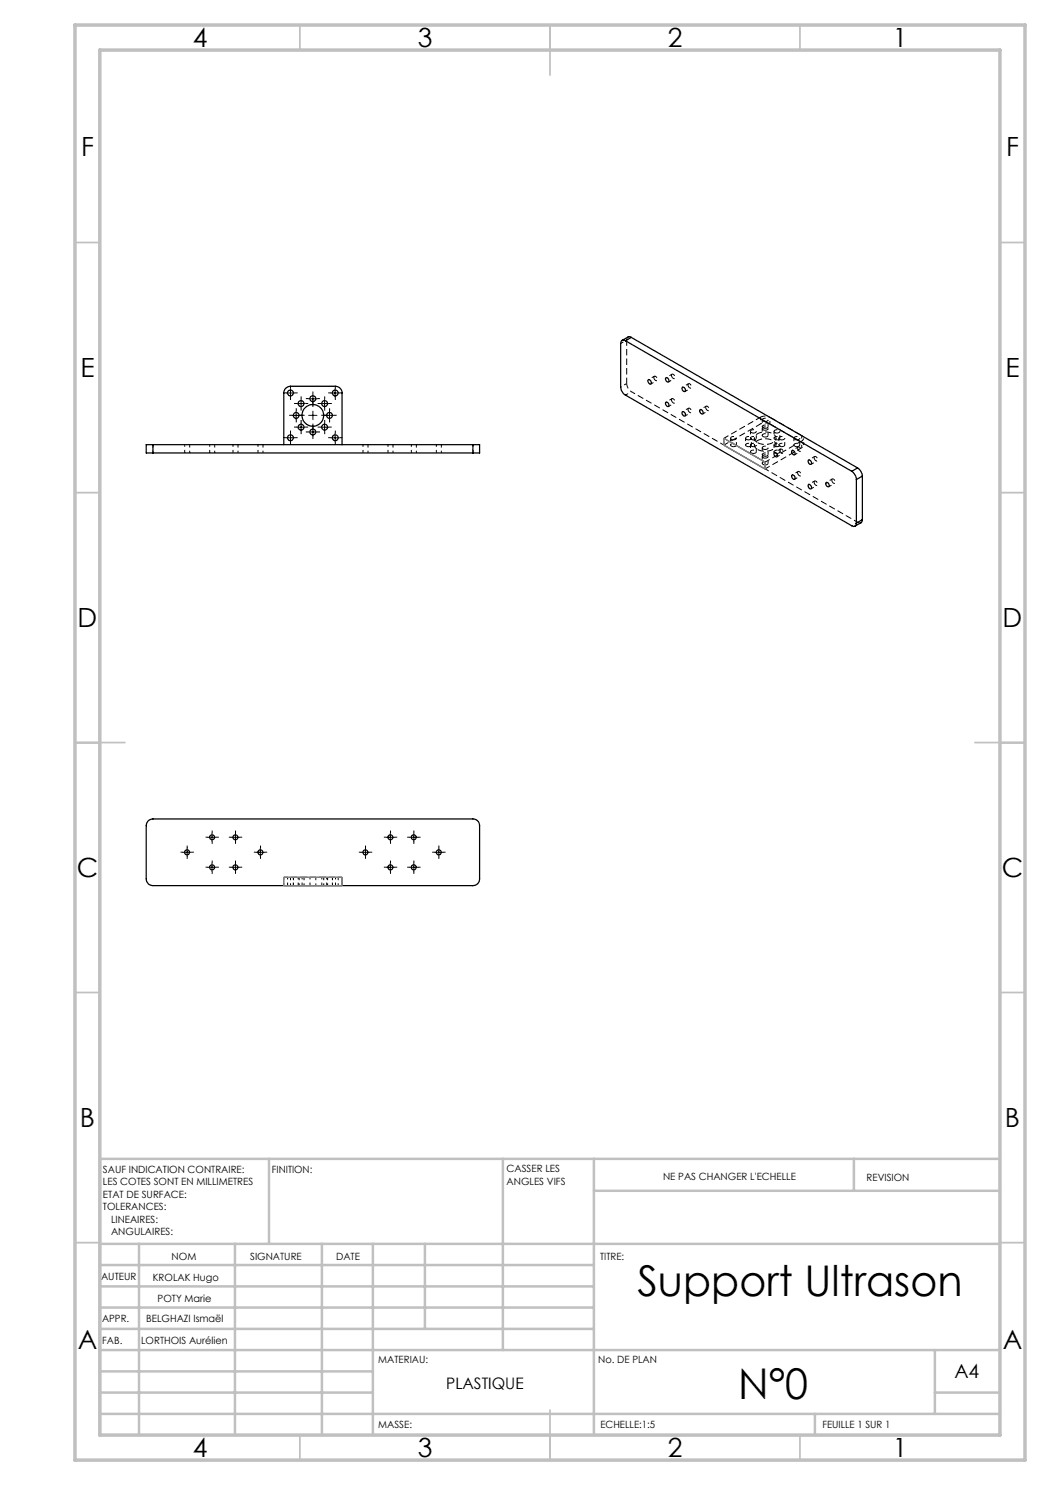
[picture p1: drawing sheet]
<svg xmlns="http://www.w3.org/2000/svg" width="210mm" height="297mm" viewBox="0 0 210 297" stroke-linecap="round" stroke-linejoin="round" font-family="sans-serif">
<g fill="none" stroke="#000" stroke-width=".2" stroke-dasharray="1.3 .6" stroke-dashoffset=".8" stroke-linecap="butt">
<path d="M30.6 90.6v-1.7M36.9 88.9v1.7M37.9 90.6v-1.7M41.9 88.9v1.7M42.9 90.6v-1.7M46.6 88.9v1.7M47.6 90.6v-1.7M51.6 88.9v1.7M52.6 90.6v-1.7M72.6 88.9v1.7M73.6 90.6v-1.7M77.6 88.9v1.7"/>
<path d="M78.6 90.6v-1.7M82.3 88.9v1.7M83.3 90.6v-1.7M87.3 88.9v1.7M88.3 90.6v-1.7M94.6 88.9v1.7M56.8 177.1v-1.7M57.5 175.4v1.7M58.1 177.1v-1.7M58.7 175.4v1.7M58.7 177.1v-1.7M59.6 175.4v1.7"/>
<path d="M59.8 177.1v-1.7M60.4 175.4v1.7M60.8 177.1v-1.7M62 175.4v1.7M63.2 177.1v-1.7M64.4 175.4v1.7M64.7 177.1v-1.7M65.3 175.4v1.7M65.5 177.1v-1.7M66.5 175.4v1.7M66.5 177.1v-1.7M67.1 175.4v1.7"/>
<path d="M67.6 177.1v-1.7M68.4 175.4v1.7"/>
</g>
<path d="M56.8 175.4h11.6" fill="none" stroke="#000" stroke-width=".2" stroke-dasharray="1.3 .6" stroke-dashoffset=".5" stroke-linecap="butt"/>
<g fill="none" stroke="#000" stroke-width=".25">
<path d="M125.1 68.2a.58 .58 0 0 0-.7-.1 .58 .58 0 0 0-.3 .6v8.7a2.11 2.11 0 0 0 1 1.6l45.3 26.2a.56 .56 0 0 0 .6 0 .56 .56 0 0 0 .3-.6M125.1 68.2l45.3 26.1M126.3 67.5l-.6-.2-1.3 .8M126.3 67.5l-1.2 .7M126.3 67.5l45.2 26.1M129.6 76.1a.45 .45 0 0 1 .6 .1 .45 .45 0 0 1-.2 .6l-.3-.2zM133.2 75.6a.47 .47 0 0 1 .5 .2 .47 .47 0 0 1-.1 .6 .63 .63 0 0 1-.4-.8zM136.5 77.5a.48 .48 0 0 1 .5 .2 .48 .48 0 0 1-.1 .6 .62 .62 0 0 1-.4-.8zM30.6 88.9h-1.4v1.7h1.4M30.6 88.9v1.7M30.6 90.6h64M30.6 88.9h64"/>
<path d="M56.8 88.9v-10.3a1.33 1.33 0 0 1 1.3-1.3h9a1.33 1.33 0 0 1 1.3 1.3v10.3M94.6 88.9h1.3v1.7h-1.3M94.6 88.9v1.7M133.2 80.5a.47 .47 0 0 1 .5 .2 .47 .47 0 0 1-.1 .6 .63 .63 0 0 1-.4-.8zM136.5 82.4a.48 .48 0 0 1 .5 .2 .48 .48 0 0 1-.1 .6 .62 .62 0 0 1-.4-.8zM140 81.9a.5 .5 0 0 1 .6 .3 .5 .5 0 0 1-.2 .6 .68 .68 0 0 1-.4-.9zM154.8 90.5a.5 .5 0 0 1 .6 .3 .5 .5 0 0 1-.1 .6 .66 .66 0 0 1-.5-.9zM158.3 95.1a.45 .45 0 0 1 .6 .2 .45 .45 0 0 1-.1 .6l-.3-.3zM158.3 90.2a.45 .45 0 0 1 .6 .2 .45 .45 0 0 1-.1 .6l-.3-.3zM161.7 96.9a.52 .52 0 0 1 .5 .3 .52 .52 0 0 1 0 .6 .61 .61 0 0 1-.5-.9zM161.7 92a.52 .52 0 0 1 .5 .3 .52 .52 0 0 1 0 .6 .61 .61 0 0 1-.5-.9zM165.2 96.5a.48 .48 0 0 1 .6 .3 .48 .48 0 0 1-.2 .6 .62 .62 0 0 1-.4-.9z"/>
<path d="M170.4 94.3a2.2 2.2 0 0 1 .9 1.6M171.3 95.9v8.7M171.5 93.6a2.11 2.11 0 0 1 1 1.6M171.5 93.6l-1.1 .7M172.5 95.2l-1.2 .7M172.5 95.2v8.7M172.5 103.9l-.3 .7-1.2 .6M172.5 103.9l-1.2 .7M29.6 164.2l1-.4h64a1.33 1.33 0 0 1 1.3 1.3v10.7a1.33 1.33 0 0 1-1.3 1.3h-64a1.33 1.33 0 0 1-1.4-1.3v-10.7l.2-.5z"/>
<circle cx="58.1" cy="78.6" r=".59"/>
<circle cx="62.6" cy="79.7" r=".59"/>
<circle cx="67" cy="78.6" r=".59"/>
<circle cx="58.1" cy="87.5" r=".58"/>
<circle cx="59.2" cy="83.1" r=".58"/>
<circle cx="60.2" cy="85.4" r=".58"/>
<circle cx="60.2" cy="80.7" r=".59"/>
<circle cx="62.6" cy="83.1" r="2.17"/>
<circle cx="62.6" cy="86.4" r=".59"/>
<circle cx="64.9" cy="85.4" r=".58"/>
<circle cx="64.9" cy="80.7" r=".59"/>
<circle cx="65.9" cy="83.1" r=".58"/>
<circle cx="67" cy="87.5" r=".58"/>
<circle cx="37.4" cy="170.5" r=".51"/>
<circle cx="42.4" cy="167.5" r=".5"/>
<circle cx="42.4" cy="173.5" r=".51"/>
<circle cx="47.1" cy="173.5" r=".51"/>
<circle cx="47.1" cy="167.5" r=".5"/>
<circle cx="52.1" cy="170.5" r=".51"/>
<circle cx="73.1" cy="170.5" r=".51"/>
<circle cx="78.1" cy="167.5" r=".5"/>
<circle cx="78.1" cy="173.5" r=".51"/>
<circle cx="82.7" cy="173.5" r=".51"/>
<circle cx="82.8" cy="167.5" r=".5"/>
<circle cx="87.7" cy="170.5" r=".51"/>
</g>
<g fill="none" stroke="#000" stroke-width=".2" stroke-dasharray="1.3 .6" stroke-dashoffset=".7" stroke-linecap="butt">
<path d="M124.2 68.7l1.1-.7M125.1 79l1.2-.7M125.3 76.7l-1.1 .7M130.2 76.8l1.2-.7M130.9 75.2l-1.2 .7M133.7 76.4l1.2-.7M134.4 74.8l-1.2 .7M134.4 79.7l-1.2 .7M137 78.3l1.2-.7M137.7 76.7l-1.2 .7M133.7 81.3l1.2-.7M137 83.2l1.2-.7"/>
<path d="M137.7 81.6l-1.2 .7M140.6 82.8l1.1-.7M141.2 81.2l-1.1 .7M144.8 89v-1.3M146.1 87.6v1.4M147.3 89v-1.4M149.1 87.6v1.4M150.1 89v1.4M150.1 86.3v1.3M150.3 89v-1.4M150.9 87.6v1.4M151.3 90.4v-1.4"/>
<path d="M151.3 87.6v-1.3M152.1 83.4v1.4M152.5 91.3v1.4M152.5 89.6v1.3M152.5 85.7v1.4M152.5 84v1.3M153 92.4v1.4M153.6 92.7v-1.4M153.6 90.9v-1.3M153.6 87.1v-1.4M153.6 85.3v-1.3M154 84.8v-1.4"/>
<path d="M154.8 89v1.4M154.8 86.3v1.3M155.2 89v-1.4M155.4 91.4l1.2-.7M155.8 87.6v1.4M156 90.4v-1.4M156 87.6v-1.3M156.1 89.8l-1.2 .7M157 89v-1.4M158.8 87.6v1.4M158.9 90.9l1.2-.6M158.9 95.8l1.2-.6"/>
<path d="M159.6 89.4l-1.2 .7M159.6 94.3l-1.2 .7M160 89v-1.4M160.3 88.2a.57 .57 0 0 0 .4-.5 .57 .57 0 0 0-.4-.6M160.3 89.6v-1.4M160.3 87.1v1.4M160.3 88.5a.57 .57 0 0 1 .4 .5 .57 .57 0 0 1-.4 .6M160.7 89v-1.3M162.2 92.8l1.2-.6M162.2 97.7l1.2-.6M162.9 91.3l-1.2 .7M162.9 96.2l-1.2 .7"/>
<path d="M165.8 97.3l1.2-.6M166.5 95.8l-1.2 .7M171.5 104.5l-1.1 .6"/>
</g>
<g fill="none" stroke="#000" stroke-width=".2" stroke-dasharray="1.3 .6" stroke-dashoffset=".3" stroke-linecap="butt">
<path d="M125.3 68l.3-.6M130.8 75.5v-.1a.45 .45 0 0 1 .6 .1 .45 .45 0 0 1-.2 .6l-.3-.2-.1-.4M134.3 75.1a.47 .47 0 0 0 .2 .5 .47 .47 0 0 0 .5 0 .49 .49 0 0 0-.1-.6 .49 .49 0 0 0-.6 0v.1M134.3 80a.47 .47 0 0 0 .2 .5 .47 .47 0 0 0 .5 0 .49 .49 0 0 0-.1-.6 .49 .49 0 0 0-.6 0v.1M137.6 77v-.1a.45 .45 0 0 1 .6 .1 .45 .45 0 0 1-.1 .6l-.4-.2-.1-.4M137.6 81.9v-.1a.45 .45 0 0 1 .6 .1 .45 .45 0 0 1-.1 .6l-.4-.2-.1-.4M141.1 81.5a.47 .47 0 0 0 .2 .4 .47 .47 0 0 0 .5 .1 .49 .49 0 0 0-.1-.6 .49 .49 0 0 0-.6-.1v.2M156 90v-.1a.45 .45 0 0 1 .6 .2 .45 .45 0 0 1-.2 .6l-.3-.2-.1-.5M159.5 89.6a.47 .47 0 0 0 .2 .5 .47 .47 0 0 0 .5 .1 .49 .49 0 0 0-.1-.6 .49 .49 0 0 0-.6-.1v.1M159.5 94.5a.47 .47 0 0 0 .2 .5 .47 .47 0 0 0 .5 .1 .49 .49 0 0 0-.1-.6 .49 .49 0 0 0-.6-.1v.1M162.8 91.5v-.1a.45 .45 0 0 1 .6 .2 .45 .45 0 0 1-.1 .6l-.3-.3-.2-.4M162.8 96.4v-.1a.45 .45 0 0 1 .6 .2 .45 .45 0 0 1-.1 .6l-.3-.3-.2-.4"/>
<path d="M166.4 96a.47 .47 0 0 0 .1 .5 .47 .47 0 0 0 .5 0 .49 .49 0 0 0-.1-.5 .49 .49 0 0 0-.5-.1v.1M172.2 104.5h-.7"/>
</g>
<path d="M126.3 78.3l18.5 10.7M153 93.8l18.5 10.7" fill="none" stroke="#000" stroke-width=".2" stroke-dasharray="1.3 .6" stroke-dashoffset=".4" stroke-linecap="butt"/>
<path d="M152.1 83.4l-7.3 4.3M152.1 84.8l-7.3 4.2M160.3 88.2l-7.3 4.2M160.3 89.6l-7.3 4.2" fill="none" stroke="#000" stroke-width=".2" stroke-dasharray="1.3 .6" stroke-dashoffset=".2" stroke-linecap="butt"/>
<path d="M126.3 78.3a2.08 2.08 0 0 1-1-1.6M152.1 84.8a2.08 2.08 0 0 1 1.9 0M154 83.4a2.08 2.08 0 0 0-1.9 0" fill="none" stroke="#000" stroke-width=".2" stroke-dasharray="1.3 .6" stroke-dashoffset="1" stroke-linecap="butt"/>
<path d="M154 83.4l6.3 3.7M160.3 88.5l-6.3-3.7" fill="none" stroke="#000" stroke-width=".2" stroke-dasharray="1.3 .6" stroke-dashoffset="-.2" stroke-linecap="butt"/>
<g fill="none" stroke="#000" stroke-width=".2" stroke-dasharray="1.3 .6" stroke-dashoffset=".1" stroke-linecap="butt">
<path d="M125.3 68v8.7M146.3 87.9a.6 .6 0 0 0 1-.4 .66 .66 0 0 0-1.2 .2l.2 .2M146.3 89.2a.6 .6 0 0 0 1-.3 .66 .66 0 0 0-1.2 .2l.2 .1M149.3 87.9a.6 .6 0 0 0 1-.4 .66 .66 0 0 0-1.2 .2l.2 .2M149.3 89.2a.6 .6 0 0 0 1-.3 .66 .66 0 0 0-1.2 .2l.2 .1M150.3 86.5a.6 .6 0 0 0 .9-.3 .66 .66 0 0 0-1.1 .1l.2 .2M150.3 89.2a.6 .6 0 0 0 .9-.3 .66 .66 0 0 0-1.1 .2l.2 .1M150.3 90.6a.6 .6 0 0 0 .9-.4 .66 .66 0 0 0-1.1 .2l.2 .2M150.3 87.9a.6 .6 0 0 0 .9-.4 .66 .66 0 0 0-1.1 .2l.2 .2M152.6 86a.6 .6 0 0 0 1-.4 .66 .66 0 0 0-1.1 .2l.1 .2M152.6 91.5a.6 .6 0 0 0 1-.3 .66 .66 0 0 0-1.1 .2l.1 .1M152.6 84.2a.6 .6 0 0 0 1-.3 .66 .66 0 0 0-1.1 .1l.1 .2"/>
<path d="M152.6 89.8a.6 .6 0 0 0 1-.3 .66 .66 0 0 0-1.1 .1l.1 .2M152.6 92.9a.6 .6 0 0 0 1-.4 .66 .66 0 0 0-1.1 .2l.1 .2M152.6 91.2a.6 .6 0 0 0 1-.4 .66 .66 0 0 0-1.1 .2l.1 .2M152.6 87.3a.6 .6 0 0 0 1-.3 .66 .66 0 0 0-1.1 .1l.1 .2M152.6 85.6a.6 .6 0 0 0 1-.4 .66 .66 0 0 0-1.1 .2l.1 .2M155 86.5a.6 .6 0 0 0 .9-.3 .66 .66 0 0 0-1.1 .1l.2 .2M155 89.2a.6 .6 0 0 0 .9-.3 .66 .66 0 0 0-1.1 .2l.2 .1M155 90.6a.6 .6 0 0 0 .9-.4 .66 .66 0 0 0-1.1 .2l.2 .2M155 87.9a.6 .6 0 0 0 .9-.4 .66 .66 0 0 0-1.1 .2l.2 .2M156 87.9a.6 .6 0 0 0 .9-.4 .66 .66 0 0 0-1.1 .2l.2 .2M156 89.2a.6 .6 0 0 0 .9-.3 .66 .66 0 0 0-1.1 .2l.2 .1M159 87.9a.6 .6 0 0 0 .9-.4 .66 .66 0 0 0-1.1 .2l.2 .2"/>
<path d="M159 89.2a.6 .6 0 0 0 .9-.3 .66 .66 0 0 0-1.1 .2l.2 .1"/>
</g>
<path d="M151.5 88.5a2.93 2.93 0 0 0 3.6-.5 1.28 1.28 0 0 0-1.4-1.5 2.43 2.43 0 0 0-2.8 1l.1 .6 .5 .4M151.5 89.9a2.93 2.93 0 0 0 3.6-.6 1.28 1.28 0 0 0-1.4-1.5 2.43 2.43 0 0 0-2.8 1.1l.1 .5 .5 .5" fill="none" stroke="#000" stroke-width=".2" stroke-dasharray="1.3 .6" stroke-dashoffset="-.1" stroke-linecap="butt"/>
<path d="M144.8 87.7l8.2 4.7" fill="none" stroke="#000" stroke-width=".2" stroke-dasharray="1.3 .6" stroke-dashoffset=".6" stroke-linecap="butt"/>
<g fill="none" stroke="#000" stroke-width=".2" stroke-dasharray="30.5 1.3 1.3 1.3" stroke-linecap="butt">
<path d="M57.3 78.6h-.6M58.1 77.7v-.5M58.1 79.4v.6M58.9 78.6h.6M60.2 79.9v-.6M61.7 79.7h-.5M62.6 78.9v-.6M63.4 79.7h.6M64.9 79.9v-.6M66.2 78.6h-.6M67.1 77.7v-.5M67.1 79.4v.6"/>
<path d="M67.9 78.6h.6M57.3 87.5h-.6M58.1 86.7v-.6M58.1 88.4v.6M58.4 83.1h-.6M58.9 87.5h.6M59.2 82.2v-.6M59.2 83.9v.6M59.4 80.7h-.6M59.4 85.4h-.6M60.1 83.1h.6M60.2 81.5v.6"/>
<path d="M60.2 84.6v-.6M60.2 86.2v.6M60.9 83.1h-1.3M61.1 80.7h.5M61.1 85.4h.5M61.7 86.4h-.5M62.6 85.6v-.6M62.6 87.2v.6M62.6 81.4v-1.3M62.6 84.7v1.4M62.6 80.6v.5M63.4 86.4h.6"/>
<path d="M64.1 80.7h-.6M64.1 85.4h-.6M64.2 83.1h1.4M64.9 81.5v.6M64.9 84.6v-.6M64.9 86.2v.6M65.1 83.1h-.6M65.8 80.7h.6M65.8 85.4h.6M65.9 82.2v-.6M65.9 83.9v.6M66.2 87.5h-.6"/>
<path d="M66.7 83.1h.6M67.1 86.7v-.6M67.1 88.4v.6M67.9 87.5h.6M36.6 170.4h-.5M37.4 169.6v-.5M37.4 171.3v.5M38.3 170.4h.5M41.6 167.4h-.5M41.6 173.4h-.5M42.4 166.6v-.5M42.4 168.3v.5"/>
<path d="M42.4 172.6v-.5M42.4 174.3v.5M43.3 167.4h.5M43.3 173.4h.5M46.3 167.4h-.5M46.3 173.4h-.5M47.1 166.6v-.5M47.1 168.3v.5M47.1 172.6v-.5M47.1 174.3v.5M47.9 167.4h.5M47.9 173.4h.5"/>
<path d="M51.3 170.4h-.5M52.1 169.6v-.5M52.1 171.3v.5M52.9 170.4h.5M72.3 170.4h-.5M73.1 169.6v-.5M73.1 171.3v.5M73.9 170.4h.5M77.3 167.4h-.5M77.3 173.4h-.5M78.1 166.6v-.5M78.1 168.3v.5"/>
<path d="M78.1 172.6v-.5M78.1 174.3v.5M78.9 167.4h.5M78.9 173.4h.5M81.9 173.4h-.5M81.9 167.4h-.5M82.8 172.6v-.5M82.8 174.3v.5M82.8 166.6v-.5M82.8 168.3v.5M83.6 173.4h.5M83.6 167.4h.5"/>
<path d="M86.9 170.4h-.5M87.8 169.6v-.5M87.8 171.3v.5M88.6 170.4h.5"/>
</g>
<path d="M144.8 87.7v1.3l8.2 4.8v-1.4M56.8 175.5v1.6h11.6v-1.6" fill="none" stroke="#808080" stroke-width=".2"/>
<path d="M144.8 89l8.2 4.8M144.8 87.7l8.2 4.7M56.8 177.1h11.6M56.8 175.5h11.6" fill="none" stroke="#808080" stroke-width=".25"/>
<g fill="none" stroke="#000" stroke-width=".2">
<path d="M57.3 78.6h1.6M58.1 77.7v1.7M60.2 79.9v1.7M61.7 79.8h1.7M62.6 78.9v1.7M64.9 79.9v1.7M66.2 78.6h1.7M67 77.7v1.7M57.3 87.6h1.6M58.1 86.7v1.7M58.4 83.1h1.7M59.2 82.2v1.7"/>
<path d="M59.4 80.7h1.6M59.4 85.4h1.6M60.2 84.6v1.7M61.7 83.1h1.7M61.7 86.4h1.7M62.6 82.2v1.7M62.6 85.6v1.6M64.1 80.7h1.7M64.1 85.4h1.7M64.9 84.6v1.7M65.1 83.1h1.6M65.9 82.2v1.7"/>
<path d="M66.2 87.6h1.7M67 86.7v1.7M36.6 170.5h1.6M37.4 169.6v1.7M41.6 173.5h1.7M41.6 167.5h1.7M42.4 166.6v1.7M42.4 172.6v1.7M46.2 173.5h1.7M46.2 167.5h1.7M47.1 166.6v1.7M47.1 172.6v1.7"/>
<path d="M51.3 170.5h1.6M52.1 169.6v1.7M72.2 170.5h1.7M73.1 169.6v1.7M77.3 173.5h1.6M77.3 167.5h1.6M78.1 166.6v1.7M78.1 172.6v1.7M81.9 173.5h1.7M81.9 167.5h1.7M82.8 166.6v1.7M82.8 172.6v1.7"/>
<path d="M86.9 170.5h1.7M87.8 169.6v1.7"/>
</g>
<g fill="none" stroke="#c0c0c0" stroke-width=".35">
<path d="M60 5v5M110 5v10M160 5v5M15 48.5h5M200 48.5h5M15 98.5h5M200 98.5h5M15 148.5h10M195 148.5h10M15 198.5h5M200 198.5h5M15 248.5h5"/>
<path d="M200 248.5h5M60 287v5M110 282v10M160 287v5"/>
</g>
<g fill="none" stroke="#c0c0c0" stroke-width=".5">
<path d="M53.8 231.8v17M100.6 231.8v38.2M118.8 231.8v55.2M118.8 238.2h81.2M170.8 231.8v6.4M200 231.8h-180v55.2M20 248.8h180M20 257.3h98.8M20 253h98.8M27.8 248.8v38.2M47 248.8v38.2M64.4 248.8v38.2"/>
<path d="M74.6 248.8v38.2M85 248.8v17M20 265.8h98.8M20 261.5h98.8M20 278.5h54.6M20 274.3h54.6M20 270h180M187 278.5h13M187 270v12.8M20 282.8h180M163 282.8v4.2"/>
</g>
<path d="M15 5h190v287h-190zM20 10h180v277h-180z" fill="none" stroke="#c0c0c0" stroke-width=".7"/>
<g font-size="8.5">
<text x="127.5" y="259.3">Support Ultrason</text>
<text x="147.6" y="279.7">N°0</text>
</g>
<g font-size="5.3">
<text x="38.5" y="9.5">4</text>
<text x="83.5" y="9.5">3</text>
<text x="133.5" y="9.5">2</text>
<text x="178.5" y="9.5">1</text>
<text x="16.2" y="31.3">F</text>
<text x="201.2" y="31.3">F</text>
<text x="16.1" y="75.5">E</text>
<text x="201.1" y="75.5">E</text>
<text x="15.5" y="125.5">D</text>
<text x="200.5" y="125.5">D</text>
<text x="15.4" y="175.5">C</text>
<text x="200.4" y="175.5">C</text>
<text x="16" y="225.5">B</text>
<text x="201" y="225.5">B</text>
<text x="15.5" y="269.8">A</text>
<text x="200.5" y="269.8">A</text>
<text x="38.5" y="291.5">4</text>
<text x="83.5" y="291.5">3</text>
<text x="133.5" y="291.5">2</text>
<text x="178.5" y="291.5">1</text>
</g>
<text font-size="3.9" x="190.9" y="275.5">A4</text>
<text font-size="3.2" x="89.2" y="277.9">PLASTIQUE</text>
<g font-size="2">
<text x="20.6" y="234.6">SAUF INDICATION CONTRAIRE:</text>
<text x="20.6" y="237.1">LES COTES SONT EN MILLIMETRES</text>
<text x="20.6" y="239.6">ETAT DE SURFACE:</text>
<text x="54.4" y="234.6">FINITION:</text>
<text x="101.3" y="234.5">CASSER LES</text>
<text x="101.3" y="237">ANGLES VIFS</text>
<text x="132.6" y="236">NE PAS CHANGER L'ECHELLE</text>
<text x="173.3" y="236.2">REVISION</text>
<text x="20.6" y="242.1">TOLERANCES:</text>
<text x="22.2" y="244.6">LINEAIRES:</text>
<text x="22.2" y="247.1">ANGULAIRES:</text>
<text x="34.3" y="252">NOM</text>
<text x="50" y="251.9">SIGNATURE</text>
<text x="67.2" y="251.9">DATE</text>
<text x="120" y="251.9">TITRE:</text>
<text x="20.2" y="256.1">AUTEUR</text>
<text x="30.6" y="256.1">KROLAK Hugo</text>
<text x="31.5" y="260.3">POTY Marie</text>
<text x="20.4" y="264.4">APPR.</text>
<text x="20.5" y="268.8">FAB.</text>
<text x="28.2" y="268.8">LORTHOIS Aurélien</text>
<text x="29.3" y="264.4">BELGHAZI Ismaël</text>
<text x="75.6" y="272.5">MATERIAU:</text>
<text x="119.6" y="272.5">No. DE PLAN</text>
<text x="75.6" y="285.5">MASSE:</text>
<text x="120.1" y="285.6">ECHELLE:1:5</text>
<text x="164.5" y="285.6">FEUILLE 1 SUR 1</text>
</g>
</svg>
